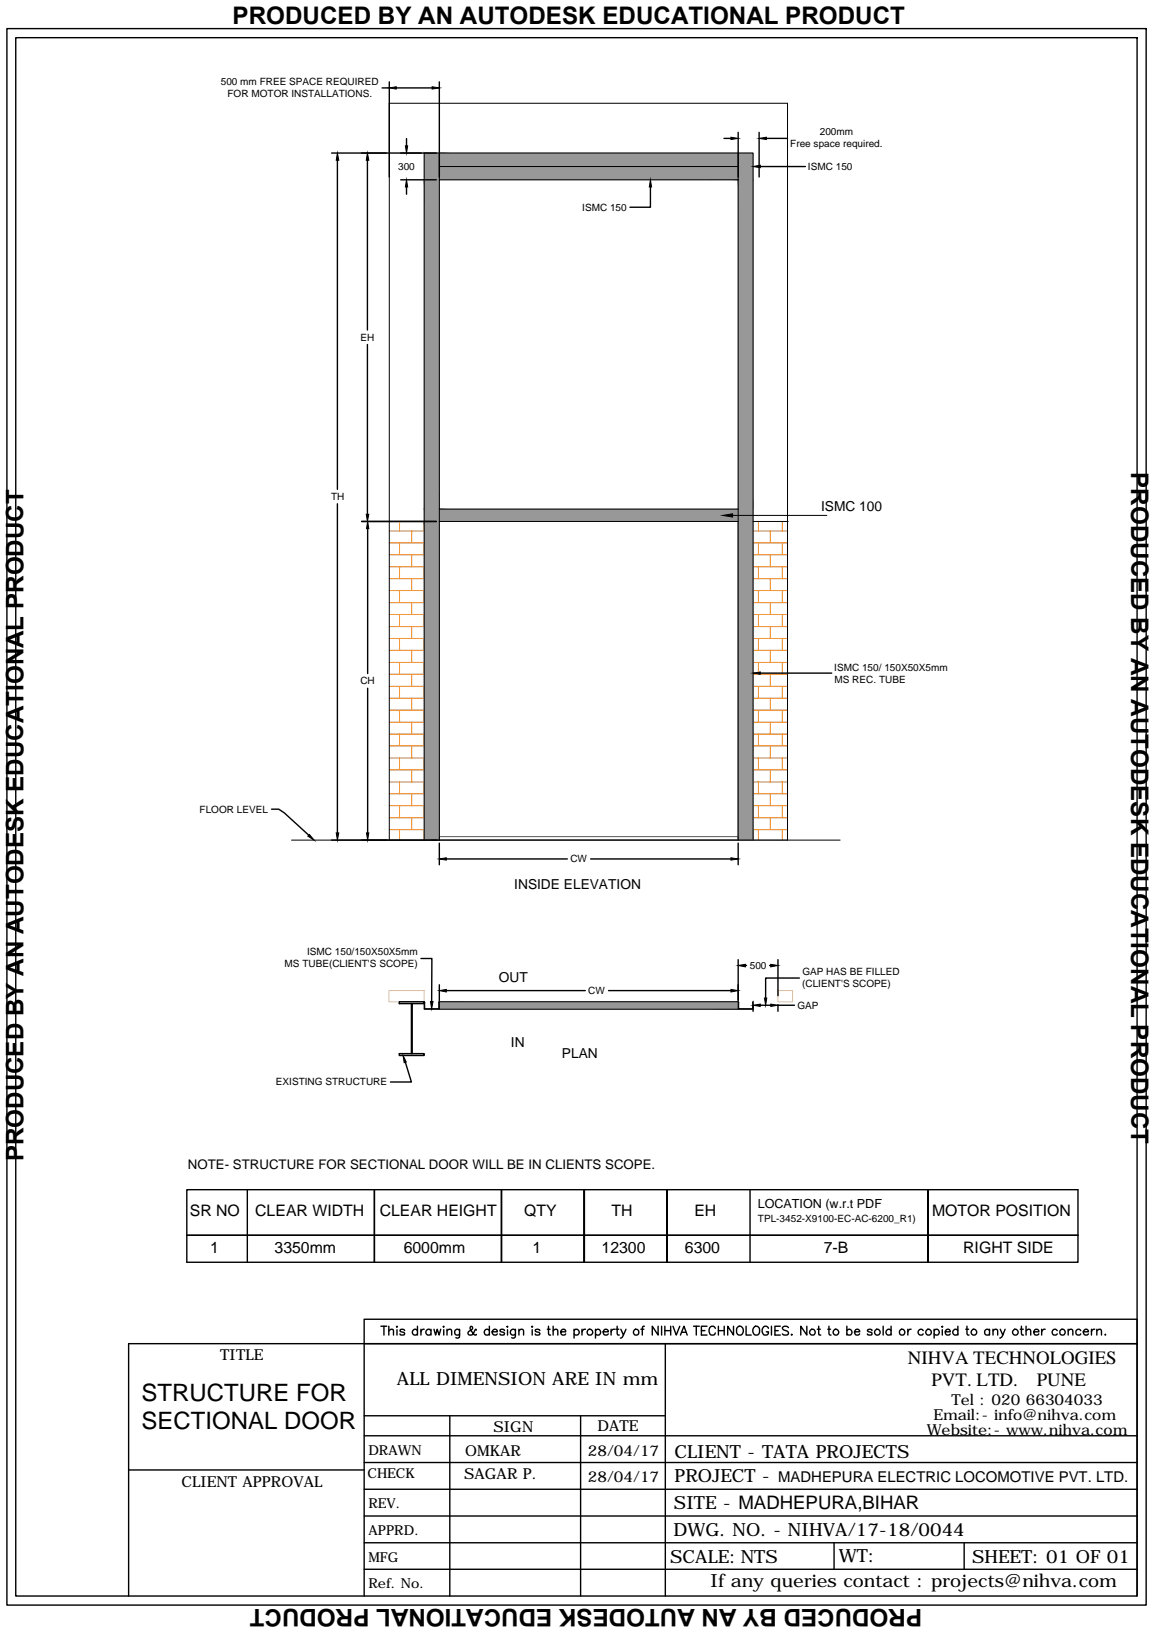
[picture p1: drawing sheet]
<svg xmlns="http://www.w3.org/2000/svg" width="210mm" height="297mm" viewBox="0 0 210 297" stroke-linecap="round" stroke-linejoin="round" font-family="sans-serif">
<!-- layer: at_Rect -->
<path d="M79.9 152.9v-58h54.4v58" fill="none" stroke="#000" stroke-width=".18"/>
<!-- layer: 0 -->
<path d="M79.9 152.9h54.4" fill="none" stroke="#a6a6a6" stroke-width=".18"/>
<g fill="none" stroke="#000" stroke-width=".25">
<path d="M1.3 5.2h207.2v286.9h-207.2zM2.9 6.9h203.9v283.6h-203.9zM69.5 16h1.3M70.8 14.9v17.3M72.1 16h6.5M79.9 14.9v17.3M60.3 27.9h19.1M61.4 29.2v59.9M66.8 29.2v30.9M72.9 32.7h6.5M73.9 25.2v1.3M73.9 34v1.3"/>
<path d="M118.3 34v3.7h-3.7M131.7 25.2h1.3M134.3 24.1v8.1M138.1 24.1v8.1M138.3 30.3h8.2M139.4 25.2h3.8M66.8 62.7v30.9M61.4 91.7v59.9M65.8 94.9h13.6M66.9 96.2v26.4M66.9 125.3v26.3M138.3 122.5h13"/>
<path d="M49.4 147.3h1.3l1 .7 4.5 4M60.3 152.9h19.1M79.9 153.5v3.9M81.2 156.3h22M107.4 156.3h25.6M134.3 153.5v3.9M76.6 174.5h2l-.1 7.8M79.9 179.2v3.5M134.3 174.7v8.1M135.6 175.7h.2M140 175.7h.2M141.5 174.7v6.5"/>
<path d="M145.4 178h-6.1v3.7M73.7 193.3l1.1 3.6h-3.8M81.2 180.3h25.3M110.7 180.3h22.3M137 183.2v.9M138.3 183h1.9M141.5 182.9v1.2M141.5 183h3M34 216.5h162.1v13.2h-162.1zM45 216.5v13.2M68.1 216.5v13.2M121.4 216.5v13.2z"/>
<path d="M121.4 216.5v13.2M136.4 216.5v13.2M34 224.8h162.1M91.2 229.7v-13.2v13.2M106.3 229.7v-13.2v13.2M168.8 229.7v-13.2v13.2M66.2 244.6v45.9M66.2 257.7h54.8M69.3 241.4h1M69.8 241.4v1.6M70.7 242.2l.4-.3 .4 .1 .1 1M70.7 241.4v1.6"/>
<path d="M72.2 241.4v.2zM72.2 242v1M73.6 242.2a.47 .47 0 0 0-.4-.3 .47 .47 0 0 0-.4 .3v.1l.7 .3 .1 .2a.52 .52 0 0 1-.8 0M75.9 242.2a.52 .52 0 0 0-.7-.1 .52 .52 0 0 0 0 .8 .52 .52 0 0 0 .7-.1M75.9 241.4v1.6M76.6 241.9v1.1M77.2 241.9a.5 .5 0 0 0-.6 .5M78.4 242.2a.52 .52 0 0 0-.8-.1 .52 .52 0 0 0 0 .8 .52 .52 0 0 0 .8-.1M78.4 241.9v1.1M78.9 241.9l.3 1.1 .3-1.1 .4 1.1 .3-1.1M80.6 241.5h.2zM80.7 242v1"/>
<path d="M81.3 242.2l.4-.3 .4 .1 .1 1M81.3 241.9v1.1M81.8 257.7v32.8M83.6 241.9v1.5l-.3 .1h-.4M83.6 242.2a.5 .5 0 0 0-.7-.1 .5 .5 0 0 0 0 .8 .5 .5 0 0 0 .7-.1M86.6 242.1l-.1-.2-.2 .3a.76 .76 0 0 1-1 .8l-.2-.3 .1-.3 .7-.5a.33 .33 0 0 0-.2-.5l-.1 .1a.6 .6 0 0 0 .1 .7l.6 .8h.3v-.1M89 242.2a.52 .52 0 0 0-.8-.1 .52 .52 0 0 0 0 .8 .52 .52 0 0 0 .8-.1M89 241.4v1.6M89.5 242.4h1a.5 .5 0 0 0-.7-.4 .5 .5 0 0 0-.2 .8 .51 .51 0 0 0 .9 0M91.8 242.2a.47 .47 0 0 0-.5-.3 .47 .47 0 0 0-.4 .3l.2 .2 .6 .2 .1 .2a.51 .51 0 0 1-.9 0M92.2 241.5h.2zM92.3 242v1"/>
<path d="M93.8 241.9l-.1 1.5-.2 .1h-.4M93.8 242.2a.52 .52 0 0 0-.8-.1 .52 .52 0 0 0 0 .8 .52 .52 0 0 0 .8-.1M94.4 242.2l.2-.2a.38 .38 0 0 1 .6 .2v.8M94.4 241.9v1.1M96.7 241.5h.2zM96.8 242v1M98.2 242.2a.47 .47 0 0 0-.4-.3 .47 .47 0 0 0-.4 .3v.1l.7 .3 .1 .2a.52 .52 0 0 1-.8 0M99.6 241.9h.5M99.8 241.4v1.3l.1 .3h.2M100.6 242.2l.2-.2a.38 .38 0 0 1 .7 .2v.8M100.6 241.4v1.6M102 242.4h.9a.47 .47 0 0 0-.6-.5 .47 .47 0 0 0-.3 .7 .48 .48 0 0 0 .4 .4 .48 .48 0 0 0 .5-.2"/>
<path d="M104.4 242.2a.52 .52 0 0 1 .8-.1 .52 .52 0 0 1 0 .8 .52 .52 0 0 1-.8-.1M104.4 241.9v1.6M105.6 257.7v32.8M105.9 241.9v1.1M106.5 241.9a.57 .57 0 0 0-.6 .5M108.3 242.2a.52 .52 0 0 1 .8-.1 .52 .52 0 0 1 0 .8 .52 .52 0 0 1-.8-.1M108.3 241.9v1.6M109.7 242.4h.9a.5 .5 0 0 0-.7-.4 .5 .5 0 0 0-.1 .8l.3 .2h.4l.1-.2M111.2 241.9v1.1M111.8 241.9a.57 .57 0 0 0-.6 .5M112 241.9h.6M112.3 241.4v1.3v.3h.3"/>
<path d="M112.9 241.9l.5 1.1 .5-1.1M113.4 243l-.3 .5h-.3M116.6 241.9h.5M117.2 241.4l-.3 .1-.1 .2v1.3M119.7 241.4v1.6l-1.1-1.6v1.6M120.3 241.4v1.6M120.9 241.4v1.6M120.9 242.2h1.1M121 244.6v45.9M122 241.4v1.6M122.4 241.4l.6 1.6 .6-1.6M123.8 243l.6-1.6 .6 1.6"/>
<path d="M124 242.5h.8M126.1 241.4h1.1M126.6 241.4v1.6M127.6 242.2h.6M128.6 241.4h-1v1.6h1M130.1 241.8a.59 .59 0 0 0-.7-.4 .59 .59 0 0 0-.4 .6v.4a.59 .59 0 0 0 .5 .6 .59 .59 0 0 0 .6-.4M130.7 242.2h1M130.7 241.4v1.6M131.7 241.4v1.6M133.4 241.4v1.6l-1-1.6v1.6M134.1 241.6a.68 .68 0 0 1 .9-.1 .68 .68 0 0 1 .2 .9 .61 .61 0 0 1-.6 .6 .61 .61 0 0 1-.6-.6zM135.7 241.4v1.6h.9"/>
<path d="M137.3 241.5a.75 .75 0 0 1 .8 .2 .75 .75 0 0 1 0 .9 .61 .61 0 0 1-.7 .4 .61 .61 0 0 1-.5-.6 .91 .91 0 0 1 .4-.9zM139.8 241.8a.59 .59 0 0 0-.7-.4 .59 .59 0 0 0-.5 .6v.4a.57 .57 0 0 0 .6 .6 .57 .57 0 0 0 .6-.6h-.4M140.3 241.4v1.6M141 242.2h.5M141.9 241.4h-.9v1.6h.9M143.4 241.6a.61 .61 0 0 0-.6-.2 .61 .61 0 0 0-.5 .4l.2 .2 .7 .3 .2 .5a.77 .77 0 0 1-1.1 0M144 242.9v.1zM146.8 241.4v1.6l-1.1-1.6v1.6M148.7 241.9h.5M148.9 241.4l.1 1.6h.3M150.6 241.9h.5M150.8 241.4v1.3l.1 .3h.3"/>
<path d="M154 242.2a.52 .52 0 0 1 .8-.1 .52 .52 0 0 1 0 .8 .52 .52 0 0 1-.8-.1M154 241.4v1.6M155.4 242.4h1a.5 .5 0 0 0-.7-.4 .5 .5 0 0 0-.2 .8l.1 .2a.56 .56 0 0 0 .8-.2M158.6 242.2a.47 .47 0 0 0-.4-.3 .47 .47 0 0 0-.4 .3l.8 .4v.2a.51 .51 0 0 1-.8 0M160.6 241.4v1.6M162.1 242.2a.52 .52 0 0 0-.8-.1 .52 .52 0 0 0 0 .8 .52 .52 0 0 0 .8-.1M162.1 241.4v1.6M165.1 241.9v1.1M165.7 241.9a.5 .5 0 0 0-.6 .5M167.9 242.2a.52 .52 0 0 0-.7-.1 .52 .52 0 0 0 0 .8 .52 .52 0 0 0 .7-.1M169.9 242.2a.52 .52 0 0 1 .8-.1 .52 .52 0 0 1 0 .8 .52 .52 0 0 1-.8-.1M169.9 241.9v1.6"/>
<path d="M171.4 241.4v.2zM171.4 242v1M171.9 242.4h.9a.47 .47 0 0 0-.5-.5 .47 .47 0 0 0-.4 .7 .48 .48 0 0 0 .4 .4 .48 .48 0 0 0 .5-.2M174.2 242.2a.52 .52 0 0 0-.7-.1 .52 .52 0 0 0 0 .8 .52 .52 0 0 0 .7-.1M174.2 241.4v1.6M175.7 241.9h.5M175.9 241.4v1.3l.1 .3h.3M180 242.2a.5 .5 0 0 0-.7-.1 .5 .5 0 0 0 0 .8 .5 .5 0 0 0 .7-.1M180 241.9v1.1M180.6 242.2l.2-.2a.38 .38 0 0 1 .7 .2v.8M180.6 241.9v1.1M181.9 241.9l.5 1.1 .4-1.1"/>
<path d="M182.4 243l-.2 .3-.4 .2M185.6 241.9h.5M185.8 241.4v1.3l.1 .3h.3M186.6 242.2l.4-.3 .4 .1 .1 1M186.6 241.4v1.6M188 242.4h1a.5 .5 0 0 0-.7-.4 .5 .5 0 0 0-.2 .8l.3 .2h.4l.2-.2M189.5 241.9v1.1M190.1 241.9a.57 .57 0 0 0-.6 .5M192.3 242.2a.52 .52 0 0 0-.8-.1 .52 .52 0 0 0 0 .8 .52 .52 0 0 0 .8-.1M194.3 242.2l.2-.2a.38 .38 0 0 1 .6 .2v.8M194.3 241.9v1.1M196.6 242.2a.5 .5 0 0 0-.8-.1 .5 .5 0 0 0 0 .8 .5 .5 0 0 0 .8-.1"/>
<path d="M197 242.4h1a.5 .5 0 0 0-.7-.4 .5 .5 0 0 0-.2 .8l.3 .2h.4l.2-.2M198.5 241.9v1.1M199.1 241.9a.5 .5 0 0 0-.6 .5M199.5 242.2l.4-.3 .4 .1v1M199.5 241.9v1.1M201 243h.1zM23.4 267.5h42.8M66.2 275.9h140.6M66.2 271.1h140.6M66.2 266.2h140.6M66.2 261.3h140.6M23.4 290.5v-45.9h183.4h-140.6v-4.5h140.6v50.4"/>
<path d="M66.2 280.8h140.6M66.2 285.6h140.6M151.7 280.8v4.8M175.4 280.8v4.8"/>
<circle cx="107.3" cy="242.5" r=".53"/>
<circle cx="115.7" cy="242.5" r=".53"/>
<circle cx="147.8" cy="242.5" r=".53"/>
<circle cx="152" cy="242.5" r=".53"/>
<circle cx="159.6" cy="242.5" r=".53"/>
<circle cx="164.1" cy="242.5" r=".53"/>
<circle cx="168.9" cy="242.5" r=".53"/>
<circle cx="177.2" cy="242.5" r=".53"/>
<circle cx="184.7" cy="242.5" r=".53"/>
<circle cx="193.2" cy="242.5" r=".53"/>
</g>
<g fill="#000" stroke="#000" stroke-width=".18">
<path d="M70.8 16l1.3-.2v.4zM78.6 15.8l1.3 .2-1.3 .2zM61.4 27.9l.2 1.3h-.4zM66.8 27.9l.3 1.3h-.5zM73.7 26.5h.5l-.3 1.4zM73.9 32.7l.3 1.3h-.5zM118.3 32.7l.2 1.3h-.4zM133 25l1.3 .2-1.3 .2zM137 30.3l1.3-.2v.4zM138.1 25.2l1.3-.2v.4zM66.6 93.6h.5l-.3 1.3zM66.9 94.9l.2 1.3h-.4z"/>
<path d="M131.5 93.8l1.8-.3v.6zM137 122.5l1.3-.2v.4zM56.3 151.9l.8 1-1.1-.7zM61.2 151.6h.4l-.2 1.3zM66.7 151.6h.4l-.2 1.3zM79.9 156.3l1.3-.2v.4zM133 156.1l1.3 .2-1.3 .2zM134.3 175.7l1.3-.2v.5zM140.2 175.5l1.3 .2-1.3 .3zM73.3 192.1l.6 1.2-.4 .1zM78.3 182.3h.5l-.3 1.3zM79.9 180.3l1.3-.2v.5z"/>
<path d="M133 180.1l1.3 .2-1.3 .3zM137 183l1.3-.2v.4zM139.1 181.7h.4l-.2 1.3zM140.2 182.8l1.3 .2-1.3 .2z"/>
</g>
<g fill="none" stroke="#ff7f00" stroke-width=".18">
<path d="M70.8 96.6h6.4M70.8 98.8h6.4M72.7 94.9v1.7M72.7 98.8v2.2M74.9 96.6v2.2M77 94.9v1.7M77 98.8v2.2M137 96.6h6.2M137 98.8h6.2M138 94.9v1.7M138 98.8v2.2M140.1 96.6v2.2"/>
<path d="M142.3 94.9v1.7M142.3 98.8v2.2M70.8 101h6.4M70.8 103.2h6.4M70.8 105.3h6.4M70.8 107.5h6.4M70.8 109.7h6.4M70.8 111.8h6.4M70.8 114h6.4M70.8 116.2h6.4M70.8 118.4h6.4M72.7 103.2v2.1"/>
<path d="M72.7 107.5v2.2M72.7 111.8v2.2M72.7 116.2v2.2M74.9 101v2.2M74.9 105.3v2.2M74.9 109.7v2.1M74.9 114v2.2M74.9 118.4v2.2M77 103.2v2.1M77 107.5v2.2M77 111.8v2.2M77 116.2v2.2"/>
<path d="M137 101h6.2M137 103.2h6.2M137 105.3h6.2M137 107.5h6.2M137 109.7h6.2M137 111.8h6.2M137 114h6.2M137 116.2h6.2M137 118.4h6.2M138 103.2v2.1M138 107.5v2.2M138 111.8v2.2"/>
<path d="M138 116.2v2.2M140.1 101v2.2M140.1 105.3v2.2M140.1 109.7v2.1M140.1 114v2.2M140.1 118.4v2.2M142.3 103.2v2.1M142.3 107.5v2.2M142.3 111.8v2.2M142.3 116.2v2.2M70.8 120.6h6.4M70.8 122.7h6.4"/>
<path d="M70.8 124.9h6.4M70.8 127.1h6.4M70.8 129.2h6.4M70.8 131.4h6.4M70.8 133.6h6.4M70.8 135.8h6.4M70.8 138h6.4M72.7 120.6v2.1M72.7 124.9v2.2M72.7 129.2v2.2M72.7 133.6v2.2M72.7 138v2.1"/>
<path d="M74.9 122.7v2.2M74.9 127.1v2.1M74.9 131.4v2.2M74.9 135.8v2.2M77 120.6v2.1M77 124.9v2.2M77 129.2v2.2M77 133.6v2.2M77 138v2.1M137 120.6h6.2M137 122.7h6.2M137 124.9h6.2"/>
<path d="M137 127.1h6.2M137 129.2h6.2M137 131.4h6.2M137 133.6h6.2M137 135.8h6.2M137 138h6.2M138 120.6v2.1M138 124.9v2.2M138 129.2v2.2M138 133.6v2.2M138 138v2.1M140.1 122.7v2.2"/>
<path d="M140.1 127.1v2.1M140.1 131.4v2.2M140.1 135.8v2.2M142.3 120.6v2.1M142.3 124.9v2.2M142.3 129.2v2.2M142.3 133.6v2.2M142.3 138v2.1M70.8 140.1h6.4M70.8 142.3h6.4M70.8 144.5h6.4M70.8 146.6h6.4"/>
<path d="M70.8 148.8h6.4M70.8 151h6.4M72.7 142.3v2.2M72.7 146.6v2.2M72.7 151v1.9M74.9 140.1v2.2M74.9 144.5v2.1M74.9 148.8v2.2M77 142.3v2.2M77 146.6v2.2M77 151v1.9M137 140.1h6.2"/>
<path d="M137 142.3h6.2M137 144.5h6.2M137 146.6h6.2M137 148.8h6.2M137 151h6.2M138 142.3v2.2M138 146.6v2.2M138 151v1.9M140.1 140.1v2.2M140.1 144.5v2.1M140.1 148.8v2.2M142.3 142.3v2.2"/>
<path d="M142.3 146.6v2.2M142.3 151v1.9"/>
</g>
<g fill="#989898" stroke="#989898" stroke-width=".18">
<path d="M77.2 182.3v.1z"/>
<path d="M79.8 182.4l.1-.1z"/>
<path d="M134.3 182.3l.1 .1z"/>
<path d="M137 182.3l-.1 .1z"/>
<path d="M79.9 27.9v2.4h54.4zM79.9 27.9h54.4v2.4z"/>
<path d="M79.9 30.3v2.4h54.4zM79.9 30.3h54.4v2.4z"/>
<path d="M77.2 27.9v4.8h2.7zM77.2 27.9h2.7v4.8z"/>
<path d="M77.2 32.7v60h2.7zM77.2 32.7h2.7v60z"/>
<path d="M77.2 92.7v2.2h2.7zM77.2 92.7h2.7v2.2z"/>
<path d="M77.2 94.9v58h2.7zM77.2 94.9h2.7v58z"/>
<path d="M134.3 27.9v4.8h2.7zM134.3 27.9h2.7v4.8z"/>
<path d="M134.3 32.7v60h2.7zM134.3 32.7h2.7v60z"/>
<path d="M134.3 92.7v60.2h2.7zM134.3 92.7h2.7v60.2z"/>
<path d="M79.9 92.7v2.2h54.4zM79.9 92.7h54.4v2.2z"/>
<path d="M79.8 182.4l.1 1.2zM79.8 182.4l.1 1.2z"/>
<path d="M77.2 182.4v1.2zM77.2 182.4v1.2z"/>
<path d="M79 183.6l.9 .1zM79 183.6l.9 .1z"/>
<path d="M77.2 183.6l1.8 .1zM77.2 183.6l1.8 .1z"/>
<path d="M79.9 182.3v1.4h54.4zM79.9 182.3h54.4v1.4z"/>
<path d="M136.9 182.4l.1 1.2zM136.9 182.4l.1 1.2z"/>
<path d="M134.3 182.4l.1 1.2zM134.3 182.4l.1 1.2z"/>
<path d="M135.3 183.6l1.7 .1zM135.3 183.6l1.7 .1z"/>
<path d="M134.3 183.6l1 .1zM134.3 183.6l1 .1z"/>
</g>
<g fill="none" stroke="#000" stroke-width=".18">
<path d="M79.9 32.7h54.4v60h-54.4zM79.9 27.9v4.8M79.9 30.3h54.4M134.3 27.9v4.8M70.8 94.9h6.4M79.9 92.7v60.2M133.3 93.8h17.1M134.3 92.7v60.2M137 94.9h6.4M53 152.9h99.8M70.8 152.9v-134.1h72.4v134.1M77.2 152.9v-125h59.8v125"/>
<path d="M77.2 182.3v1.3h2.6l.1-1.3v1.4h-2.7zM79.9 183.7h54.4M79.9 182.3h54.4M134.3 182.3l.1 1.3h2.5l.1-1.3v1.4h-2.7z"/>
</g>
<!-- layer: at_Rect -->
<path d="M79.9 152.3h54.4v.6h-54.4z" fill="none" stroke="#595959" stroke-width=".18"/>
<!-- layer: at_Entity -->
<path d="M70.8 152.9h72.4" fill="none" stroke="#595959" stroke-width=".18"/>
<!-- layer: WALL200 -->
<path d="M70.7 180.3h6.5v2h-6.5zM141.5 180.3h2.7v2h-2.7z" fill="none" stroke="#ffdf7f" stroke-width=".18"/>
<!-- layer: TPL-A-CONTOUR1 -->
<path d="M72.6 182.3h4.6v.4h-4.6zM72.6 191.8h4.6v.3h-4.6zM74.8 182.7h.2v9.1h-.2z" fill="none" stroke="#000" stroke-width=".25"/>
<g font-size="4.4">
<text x="42.3" y="4.4">PRODUCED BY AN AUTODESK EDUCATIONAL PRODUCT</text>
<text x="205.7" y="85.9" transform="rotate(90 205.7 85.9)">PRODUCED BY AN AUTODESK EDUCATIONAL PRODUCT</text>
<text x="4.3" y="211.4" transform="rotate(-90 4.3 211.4)">PRODUCED BY AN AUTODESK EDUCATIONAL PRODUCT</text>
<text x="25.8" y="255">STRUCTURE FOR</text>
<text x="25.8" y="260">SECTIONAL DOOR</text>
<text x="167.7" y="292.9" transform="rotate(180 167.7 292.9)">PRODUCED BY AN AUTODESK EDUCATIONAL PRODUCT</text>
</g>
<g font-size="3.4">
<text x="165.1" y="248.3">NIHVA TECHNOLOGIES</text>
<text x="169.4" y="252.2">PVT. LTD.</text>
<text x="188.6" y="252.2">PUNE</text>
</g>
<g font-size="3.3">
<text x="72.2" y="252.1">ALL DIMENSION ARE IN mm</text>
<text x="122.7" y="265.3">CLIENT - TATA PROJECTS</text>
<text x="122.7" y="269.8">PROJECT -</text>
<text x="122.6" y="274.7">SITE - MADHEPURA,BIHAR</text>
<text x="122.5" y="279.5">DWG. NO. - NIHVA/17-18/0044</text>
<text x="121.9" y="284.4">SCALE: NTS</text>
<text x="152.6" y="284.4">WT:</text>
<text x="176.8" y="284.4">SHEET: 01 OF 01</text>
<text x="129.2" y="288.9">If any queries contact : projects@nihva.com</text>
</g>
<g font-size="2.9">
<text x="34.5" y="221.3">SR NO</text>
<text x="46.4" y="221.3">CLEAR WIDTH</text>
<text x="69.1" y="221.3">CLEAR HEIGHT</text>
<text x="95.4" y="221.3">QTY</text>
<text x="111.2" y="221.3">TH</text>
<text x="126.3" y="221.3">EH</text>
<text x="169.5" y="221.3">MOTOR POSITION</text>
<text x="38.2" y="228.1">1</text>
<text x="49.9" y="228.1">3350mm</text>
<text x="73.4" y="228.1">6000mm</text>
<text x="96.8" y="228.1">1</text>
<text x="109.4" y="228.1">12300</text>
<text x="124.6" y="228.1">6300</text>
<text x="149.8" y="228.1">7-B</text>
<text x="175.2" y="228.1">RIGHT SIDE</text>
</g>
<g font-size="2.8">
<text x="40.1" y="247.5">TITLE</text>
<text x="173.1" y="255.7">Tel : 020 66304033</text>
<text x="89.8" y="260.6">SIGN</text>
<text x="108.7" y="260.4">DATE</text>
<text x="168.6" y="261.1">Website:- www.nihva.com</text>
<text x="169.8" y="258.4">Email:- info@nihva.com</text>
<text x="84.4" y="269.2">SAGAR P.</text>
<text x="84.6" y="264.9">OMKAR</text>
<text x="106.9" y="264.9">28/04/17</text>
<text x="106.9" y="269.8">28/04/17</text>
<text x="33" y="270.7">CLIENT APPROVAL</text>
</g>
<text font-size="2.7" x="141.5" y="269.8">MADHEPURA ELECTRIC LOCOMOTIVE PVT. LTD.</text>
<g font-size="2.5">
<text x="149.3" y="92.9">ISMC 100</text>
<text x="93.5" y="161.9">INSIDE ELEVATION</text>
<text x="90.7" y="178.7">OUT</text>
<text x="92.9" y="190.5">IN</text>
<text x="102.2" y="192.5">PLAN</text>
<text x="66.8" y="269.1">CHECK</text>
<text x="67" y="264.8">DRAWN</text>
<text x="67" y="274.5">REV.</text>
<text x="67" y="279.4">APPRD.</text>
<text x="67" y="284.3">MFG</text>
<text x="67" y="289.1">Ref. No.</text>
</g>
<text font-size="2.4" x="34.2" y="212.9">NOTE- STRUCTURE FOR SECTIONAL DOOR WILL BE IN CLIENTS SCOPE.</text>
<text font-size="2.3" x="137.8" y="219.8">LOCATION (w.r.t PDF</text>
<g font-size="1.8">
<text x="40.2" y="15.5">500 mm FREE SPACE REQUIRED</text>
<text x="41.4" y="17.7">FOR MOTOR INSTALLATIONS.</text>
<text x="143.7" y="26.8">Free space required.</text>
<text x="149.1" y="24.6">200mm</text>
<text x="72.4" y="30.9">300</text>
<text x="147" y="30.9">ISMC 150</text>
<text x="105.9" y="38.4">ISMC 150</text>
<text x="65.6" y="62">EH</text>
<text x="60.2" y="91">TH</text>
<text x="65.6" y="124.5">CH</text>
<text x="151.8" y="122.1">ISMC 150/ 150X50X5mm</text>
<text x="151.8" y="124.3">MS REC. TUBE</text>
<text x="36.3" y="147.9">FLOOR LEVEL</text>
<text x="103.7" y="157">CW</text>
<text x="55.9" y="173.8">ISMC 150/150X50X5mm</text>
<text x="51.8" y="176">MS TUBE(CLIENT'S SCOPE)</text>
<text x="136.4" y="176.4">500</text>
<text x="145.9" y="179.6">(CLIENT'S SCOPE)</text>
<text x="146" y="177.4">GAP HAS BE FILLED</text>
<text x="107" y="181">CW</text>
<text x="145.1" y="183.6">GAP</text>
<text x="50.2" y="197.6">EXISTING STRUCTURE</text>
<text x="137.9" y="222.4">TPL-3452-X9100-EC-AC-6200_R1)</text>
</g>
</svg>
